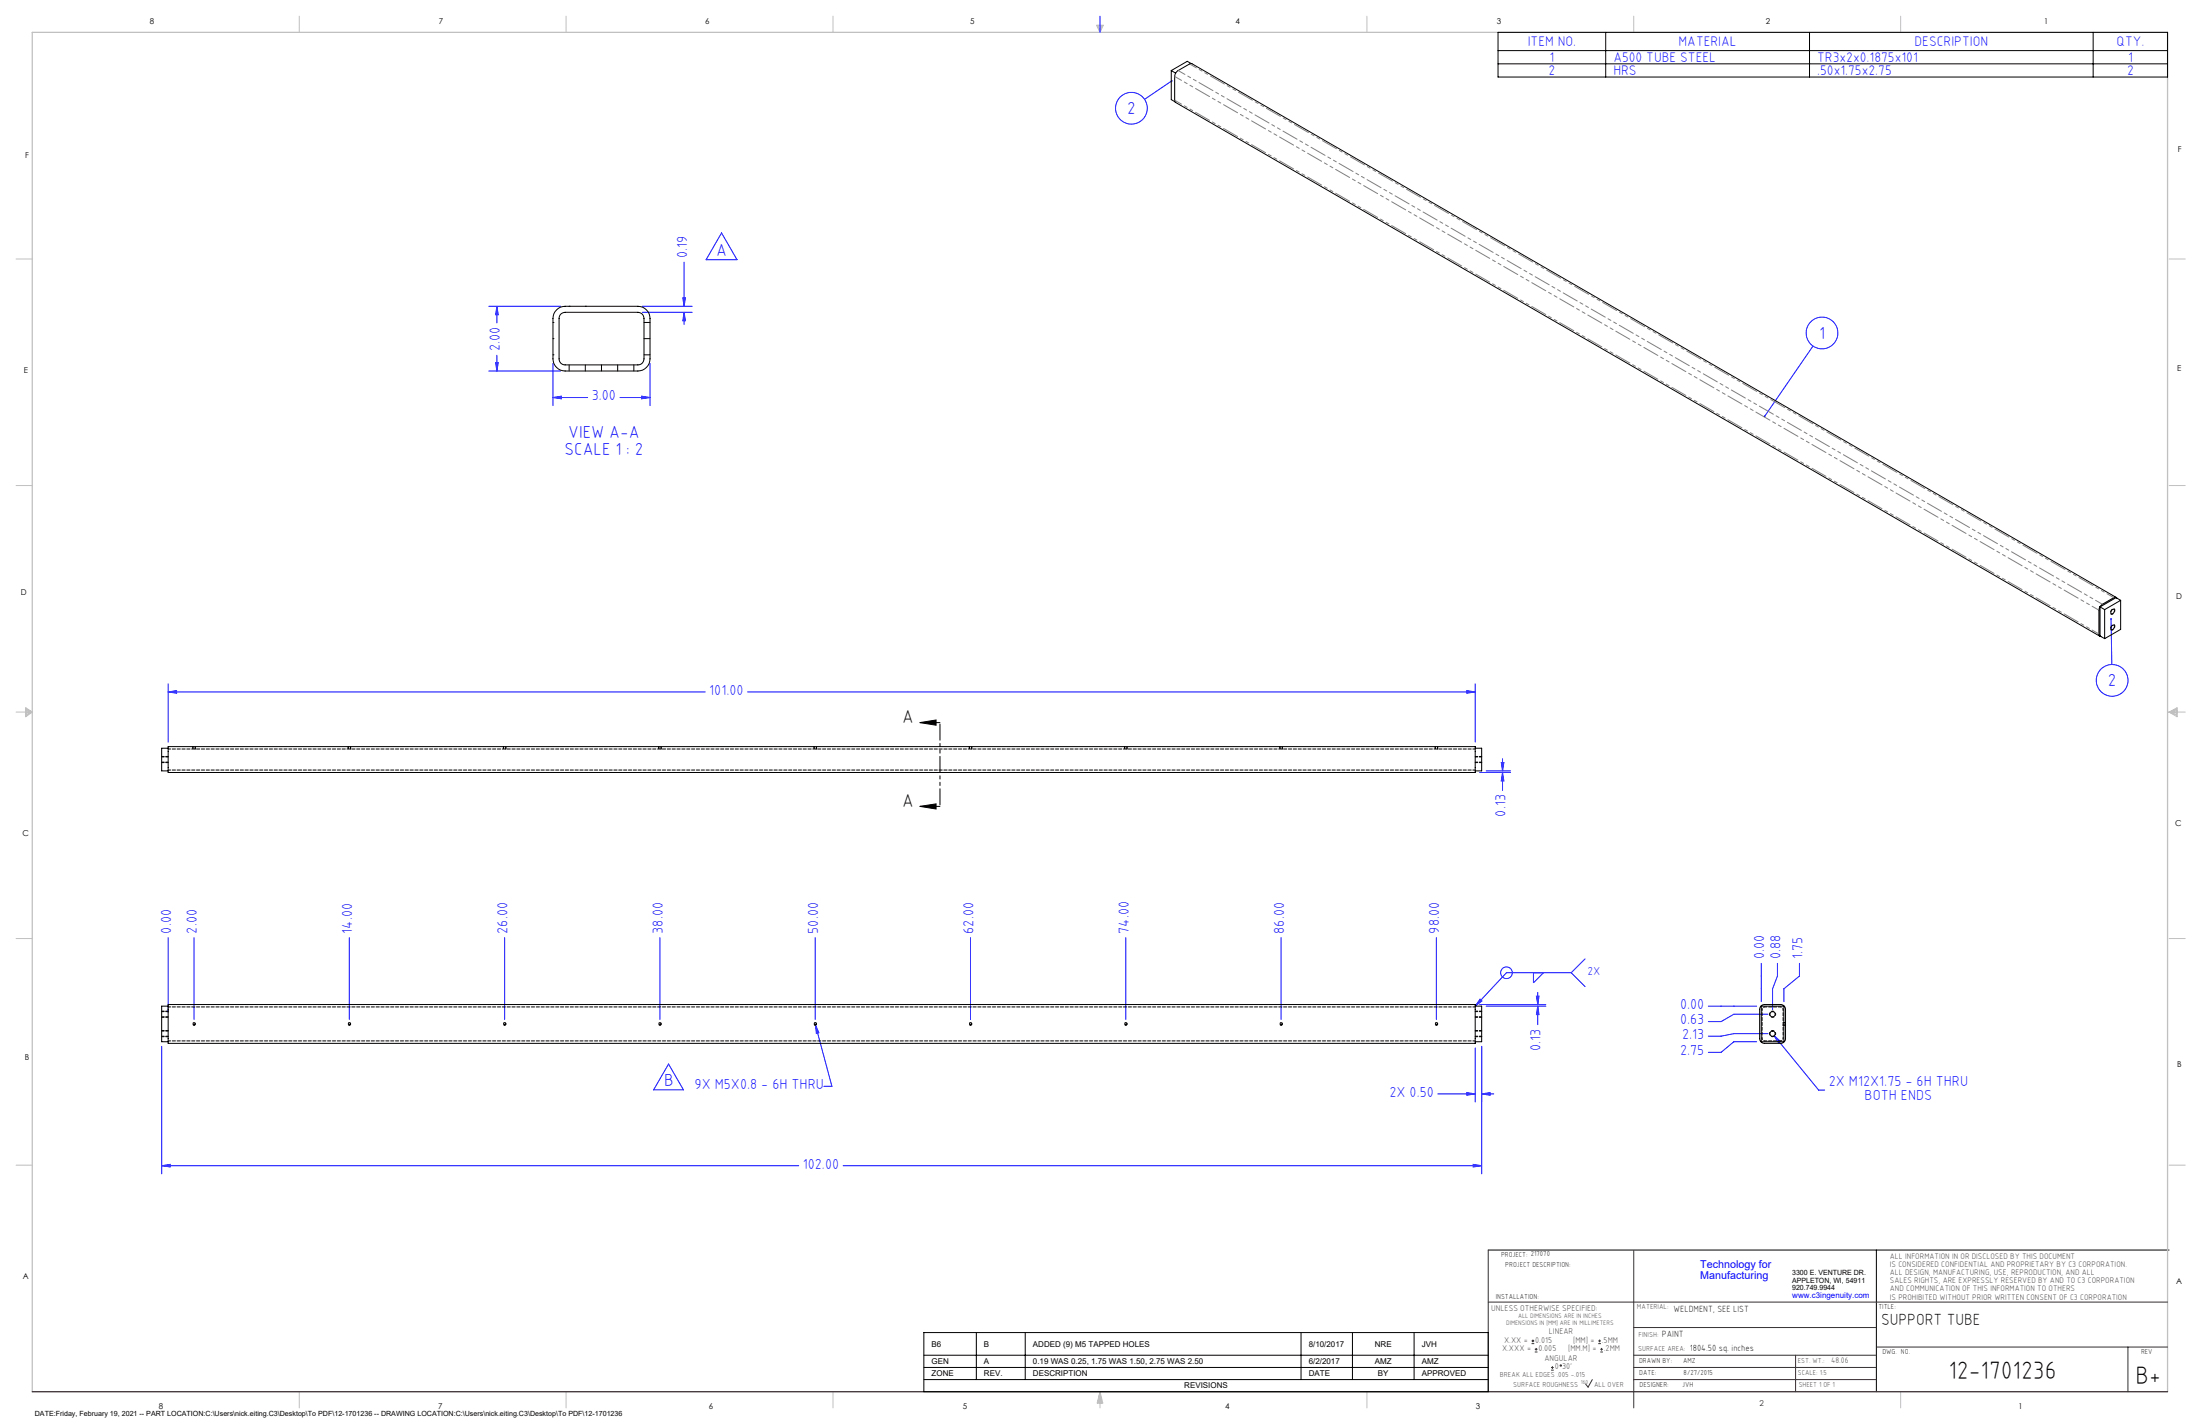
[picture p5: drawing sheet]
<svg xmlns="http://www.w3.org/2000/svg" width="864mm" height="559mm" viewBox="0 0 864 559" stroke-linecap="round" stroke-linejoin="round" font-family="sans-serif">
<g fill="none" stroke="#000" stroke-width=".39">
<path d="M588 12.7h262.9v17.5h-262.9zM588 19.9h262.9M630.3 12.7v17.5M710.3 12.7v17.5M821.7 12.7v17.5M588 25h262.9M361.1 283.6l6.4-1.1v2.1zM361.1 283.6h7.9M361.1 316.4l6.4-.9v2zM361.1 316.4h7.9M584.2 490.5h267.3M736.6 490.5v55.6"/>
<path d="M362.7 522.9h221.5v23.2h-221.5zM362.7 531.8h221.5M362.7 536.6h221.5M383.3 522.9v18.5M402.4 522.9v18.5M510.7 522.9v18.5M530.9 522.9v18.5M555.1 522.9v18.5M362.7 541.4h221.5"/>
</g>
<g fill="none" stroke="#c0c0c0" stroke-width=".39">
<path d="M117.5 6.4v6.3M222.2 6.4v6.3M327 6.4v6.3M430.4 9.9h2.7l-1.3 2.8zM430.9 9.9l.9 2.8M431.2 9.9l.6 2.8M432.1 9.9l-.3 2.8M432.6 9.9l-.8 2.8M536.6 6.4v6.3M641.3 6.4v6.3M746.1 6.4v6.3M6.3 101.6h6.4"/>
<path d="M851.5 101.6h6.3M6.3 190.5h6.4M851.5 190.5h6.3M6.3 279.4h6.4M10.1 277.7l2.6 1.7-2.6 1.9zM10.1 278.2l2.6 1.2M10.1 278.8l2.6 .6M12.7 279.4l-2.6 1.2M12.7 279.4l-2.6 .5M851.5 279.4h6.3M851.5 279.4l3.1 .5M851.5 279.4l3.1 1.2"/>
<path d="M851.5 279.4l3.1-1.7v3.6zM854.6 278.8l-3.1 .6M854.6 278.2l-3.1 1.2M6.3 368.3h6.4M851.5 368.3h6.3M6.3 457.2h6.4M851.5 457.2h6.3M117.5 546.1v6.4M222.2 546.1v6.4M327 546.1v6.4M431.8 546.1v6.4M431.8 546.1l1.1 4.5h-2.2z"/>
<path d="M431.8 546.1l.6 4.5M431.8 546.1l-.9 4.5M431.8 546.1l-.4 4.5M431.8 546.1l.3 4.5M536.6 546.1v6.4M746.1 546.1v6.4"/>
</g>
<path d="M12.7 546.1v-533.4h838.2v533.4" fill="none" stroke="#c0c0c0" stroke-width=".5"/>
<g fill="none" stroke="#00f" stroke-width=".39">
<path d="M431.8 6.4v6.3M460 31.8l-10.7 7.2M283.2 91.4l6.1 10.5h-12.1zM268 116.9h1.1l-.6 3.3zM268.5 102.9v17.3M191.9 120.2h28.2M195.1 120.2v6.5M195.1 139.4v6.2M195.1 120.2l.5 3.3h-1zM252.2 120.2h19.5M252.2 122.6h19.5M268.5 122.6v4.7"/>
<path d="M268.5 122.6l.6 3.3h-1.1zM711.7 135.8l-19 27.6M191.9 145.6h28.2M194.6 142.3h1l-.5 3.3zM217.1 156l3.3-.5v1zM217.1 142.6v16.6M217.1 156h13.6M243.4 156h11.8M251.8 155.5l3.4 .5-3.4 .5zM255.2 142.6v16.6M828.7 242.9l.3 17.9M66 271.5l3.3-.5v1z"/>
<path d="M66 268.4v22.8M66 271.5h210.8M293.4 271.5h285.7M575.8 271l3.3 .5-3.3 .5zM579.1 268.4v22.8M589.3 299.2h1l-.5 3.3zM589.8 297.7v4.8M580.8 303.1h12.2M583.4 302.5h9.6M589.8 303.1v7.1M589.8 303.1l.5 3.4h-1zM66 367.9v29.5"/>
<path d="M76.2 367.9v32.2M137.1 367.9v32.2M198.1 367.9v32.2M259 367.9v32.2M320 367.9v32.2M381 367.9v32.2M441.9 367.9v32.2M502.9 367.9v32.2M563.8 367.9v32.2M622.2 376.3l-5.4 5.4M691.4 378v15.1M697.7 378v5l-1.9 5v8.2"/>
<path d="M706.4 378v5l-6.1 5v5.1M580.8 394.2h26M581 392.1l.7 .7-2.6 2zM583.4 394.8h23.4M601.9 381.7v4l4-4M603.1 390.9h1l-.5 3.3zM603.6 389.4v4.8M603.6 394.8v7.3M603.6 394.8l.5 3.3h-1zM616.8 381.7h-25.4l-12.3 13.1M616.8 381.7l5.4 5.4M670.6 394.8h19"/>
<path d="M694 398h-13.4l-5 2.9h-5M63.5 410.6v50M262.4 417.5l5.9 10.2h-11.7zM320.1 402.2l1.4 3.1-1 .3zM320.1 402.2l6.5 24.1h-3.2M579.1 411.2v21.2M581.6 410.6v50M689.6 408.8h-9l-5 4.2h-5M694 405.6h-13.4l-5 1h-5M696.5 406.4l2.4 2.3-.8 .6zM696.5 406.4l17.4 21.4h2.4M564.4 429.3h14.7"/>
<path d="M575.8 428.8l3.3 .5-3.3 .5zM581.6 429.3l3.3-.5v1zM581.6 429.3h4.8M63.5 457.4l3.3-.5v1zM63.5 457.4h250M331 457.4h250.6M578.3 456.9l3.3 .5-3.3 .5z"/>
<circle cx="444.1" cy="42.5" r="6.2"/>
<circle cx="715.2" cy="130.7" r="6.2"/>
<circle cx="829.1" cy="267" r="6.2"/>
<circle cx="591.4" cy="381.7" r="2.29"/>
</g>
<path d="M584.2 490.5v55.6M641.3 490.7v61.8M584.2 511h266.7M641.3 520.9h95.3M641.3 531.8h95.3M641.3 536.6h95.3M704.8 531.8v14.3M736.6 528.6h114.3M835.3 528.6v17.5M625.1 541.4l-1.7 2.9-1-1.2M641.3 541.4h95.3" fill="none" stroke="#382c30" stroke-width=".39"/>
<path d="M12.7 546.1h838.2" fill="none" stroke="#382c30" stroke-width=".5"/>
<path d="M697 398a1.2 1.2 0 0 0-1.7-1.1 1.2 1.2 0 0 0-.2 2.1 1.2 1.2 0 0 0 1.9-.9v-.1M697 405.6a1.2 1.2 0 0 0-1.7-1.1 1.2 1.2 0 0 0-.2 2.1 1.2 1.2 0 0 0 1.9-.8v-.2" fill="none" stroke="#000" stroke-width=".39" stroke-dasharray="1.3 .6" stroke-dashoffset=".7" stroke-linecap="butt"/>
<path d="M830.2 239.5a.69 .69 0 0 0-.8-.7 .69 .69 0 0 0-.6 .7 .81 .81 0 0 0-.4 .9 .81 .81 0 0 0 .8 .6l.6-.5 .4-1M830.2 245.7a.69 .69 0 0 0-.8-.7 .69 .69 0 0 0-.6 .7 .81 .81 0 0 0-.4 .9 .81 .81 0 0 0 .8 .6l.6-.4 .4-1.1" fill="none" stroke="#000" stroke-width=".39" stroke-dasharray="1.3 .6" stroke-dashoffset=".5" stroke-linecap="butt"/>
<path d="M76.7 401.8a.5 .5 0 0 0-.7-.4 .5 .5 0 0 0-.1 .8 .5 .5 0 0 0 .8-.3v-.1M137.6 401.8a.5 .5 0 0 0-.7-.4 .5 .5 0 0 0-.1 .8 .5 .5 0 0 0 .8-.3v-.1M198.6 401.8a.5 .5 0 0 0-.7-.4 .5 .5 0 0 0-.1 .8 .5 .5 0 0 0 .8-.3v-.1M259.6 401.8a.5 .5 0 0 0-.8-.4 .5 .5 0 0 0 0 .8 .5 .5 0 0 0 .8-.3v-.1M320.5 401.8a.5 .5 0 0 0-.7-.4 .5 .5 0 0 0-.1 .8 .5 .5 0 0 0 .8-.3v-.1M381.5 401.8a.5 .5 0 0 0-.7-.4 .5 .5 0 0 0-.1 .8 .5 .5 0 0 0 .8-.3v-.1M442.4 401.8a.5 .5 0 0 0-.7-.4 .5 .5 0 0 0-.1 .8 .5 .5 0 0 0 .8-.3v-.1M503.4 401.8a.5 .5 0 0 0-.7-.4 .5 .5 0 0 0-.1 .8 .5 .5 0 0 0 .8-.3v-.1M564.4 401.8a.5 .5 0 0 0-.8-.4 .5 .5 0 0 0 0 .8 .5 .5 0 0 0 .8-.3v-.1" fill="none" stroke="#000" stroke-width=".39" stroke-dasharray="1.3 .6" stroke-linecap="butt"/>
<g fill="none" stroke="#000" stroke-width=".39" stroke-dasharray="1.3 .6" stroke-dashoffset=".5">
<path d="M75.7 293v.9M76.7 293.9v-.9M136.6 293v.9M137.6 293.9v-.9M197.6 293v.9M198.6 293.9v-.9M258.6 293v.9M259.6 293.9v-.9M319.5 293v.9M320.5 293.9v-.9M380.5 293v.9M381.5 293.9v-.9"/>
<path d="M441.4 293v.9M442.4 293.9v-.9M502.4 293v.9M503.4 293.9v-.9M563.4 293v.9M564.4 293.9v-.9M700 402.3h.9M700.9 401.3h-.9"/>
</g>
<path d="M63.5 299.3h2.5M66 296.9h-2.5M579.1 299.3h2.5M581.6 296.9h-2.5M63.5 399.2h2.5M66 396.8h-2.5M579.1 399.2h2.5M581.6 396.8h-2.5M63.5 406.8h2.5M66 404.4h-2.5M579.1 406.8h2.5M581.6 404.4h-2.5" fill="none" stroke="#000" stroke-width=".39" stroke-dasharray="1.3 .6" stroke-dashoffset=".3"/>
<path d="M369 283.5v32.9" fill="none" stroke="#000" stroke-width=".39" stroke-dasharray="6.3 1.3 1.3 1.3 1.3 1.3" stroke-dashoffset="-.6"/>
<g fill="#00f">
<path d="M581 392.1l.7 .7-2.6 2z"/>
<path d="M692.5 163.1v.6a.34 .34 0 0 0 .5-.3 .34 .34 0 0 0-.5-.3zM828.4 242.6a.34 .34 0 0 0 0 .6 .34 .34 0 0 0 .6-.2 .34 .34 0 0 0-.3-.4v.3v-.3zM459.7 31.5a.34 .34 0 0 0 0 .5 .34 .34 0 0 0 .5 0 .34 .34 0 0 0 0-.5l-.2 .3 .2-.3z"/>
<path d="M217.1 156l3.3-.5v1zM251.8 155.5l3.4 .5-3.4 .5z"/>
<path d="M194.6 142.3h1l-.5 3.3zM195.1 120.2l.5 3.3h-1z"/>
<path d="M268 116.9h1.1l-.6 3.3zM268.5 122.6l.6 3.3h-1.1z"/>
</g>
<path d="M361.1 283.6l6.4-1.1v2.1zM361.1 316.4l6.4-.9v2z" fill="#000"/>
<g fill="#00f">
<path d="M575.8 271l3.3 .5-3.3 .5zM66 271.5l3.3-.5v1z"/>
<path d="M578.3 456.9l3.3 .5-3.3 .5zM63.5 457.4l3.3-.5v1z"/>
<path d="M320.1 402.2l.4 3.4 1-.3zM696.5 406.4l1.6 2.9 .8-.6z"/>
<path d="M581.6 429.3l3.3-.5v1zM575.8 428.8l3.3 .5-3.3 .5z"/>
<path d="M603.6 394.8l.5 3.3h-1zM603.1 390.9h1l-.5 3.3z"/>
<path d="M589.3 299.2h1l-.5 3.3zM589.8 303.1l.5 3.4h-1z"/>
</g>
<g fill="none" stroke="#000" stroke-width=".39">
<path d="M459.8 27.7l1.7 1M459.8 27.7v11.4l1.5 .9M467.5 24.9l-1.4-.8-6.3 3.6M217.1 126.5h.1M217.1 132.9h.1M217.1 139.2h.1M218.5 121.6a4.5 4.5 0 0 1 3.3-1.4h28.6a4.8 4.8 0 0 1 4.8 4.8v15.8a4.8 4.8 0 0 1-4.8 4.8h-28.6a4.8 4.8 0 0 1-4.7-4.8v-15.8a4.5 4.5 0 0 1 1.4-3.4zM220.1 123.3l1.7-.7h28.6a2.41 2.41 0 0 1 2.4 2.4v15.8a2.35 2.35 0 0 1-2.4 2.4h-28.6a2.29 2.29 0 0 1-2.3-2.4v-15.8zM223.4 120.2h.1M229.8 120.2h.1M252.8 126.5h2.4M252.8 132.9h2.4"/>
<path d="M252.8 139.2h2.4M223.4 143.2v2.4M229.8 143.2v2.4M236.1 143.2v2.4M242.5 143.2v2.4M248.8 143.2v2.4M824.4 238.2l1.8 1M824.4 238.2v11.4l1.8 1M826.2 239.2v11.4M829.1 239.3a.59 .59 0 0 1 .9-.1 .59 .59 0 0 1-.1 .9 .68 .68 0 0 1-.5 .8 .68 .68 0 0 1-.8-.4zM830.7 234.5l-362.8-209.5h-.7l-4.7 2.7a3 3 0 0 0-1.4 2.3l.2 10.1 363 209.6M831 234.7l-1-.3-4.7 2.7a2.88 2.88 0 0 0-1.4 2.4v9.3l.2 .7 .6 .3"/>
<path d="M832.4 235.6l-1.7-1.1-6.3 3.7M832.4 235.6l-6.2 3.6M832.4 235.6v11.4l-6.2 3.6M828.9 245.7a.61 .61 0 0 1 1-.4 .61 .61 0 0 1 0 1 .69 .69 0 0 1-.5 .8 .69 .69 0 0 1-.8-.4zM66 293h513.1v10.1h-513.1zM66 293.6h-2.5v8.9h2.5M579.1 293.6h2.5v8.9h-2.5M66 394.2h513.1v15.2h-513.1zM66 394.8h-2.5v14h2.5M579.1 394.8h2.5v14h-2.5M691.3 394.8l1.3-.6h6.4a1.93 1.93 0 0 1 1.9 1.9v11.4a1.93 1.93 0 0 1-1.9 1.9h-6.4a1.87 1.87 0 0 1-1.9-1.9v-11.4zM691.4 394.8h8.9v14h-8.9z"/>
<circle cx="695.8" cy="398" r="1.03"/>
<circle cx="695.8" cy="405.6" r="1.03"/>
</g>
<g fill="none" stroke="#000" stroke-width=".39" stroke-dasharray="1.3 .6" stroke-dashoffset=".3">
<path d="M63.5 299.1h2.5M66 297h-2.5M579.1 293.9h-513.1M579.1 299.1h2.5M581.6 297h-2.5M579.1 302.2h-513.1M63.5 399h2.5M66 397h-2.5M579.1 395.1h-513.1M579.1 399h2.5M581.6 397h-2.5M699 395.1h-6.4"/>
<path d="M63.5 406.6h2.5M66 404.6h-2.5M76.2 402.2a.42 .42 0 0 0 .4-.6 .42 .42 0 0 0-.7-.1 .42 .42 0 0 0 .1 .7h.2M137.1 402.2a.42 .42 0 0 0 .4-.6 .42 .42 0 0 0-.7-.1 .42 .42 0 0 0 .2 .7h.1M198.1 402.2a.42 .42 0 0 0 .4-.6 .42 .42 0 0 0-.7-.1 .42 .42 0 0 0 .1 .7h.2M259.1 402.2a.42 .42 0 0 0 .4-.6 .42 .42 0 0 0-.7-.1 .42 .42 0 0 0 .1 .7h.2M320 402.2a.42 .42 0 0 0 .4-.6 .42 .42 0 0 0-.7-.1 .42 .42 0 0 0 .2 .7h.1M381 402.2a.42 .42 0 0 0 .4-.6 .42 .42 0 0 0-.7-.1 .42 .42 0 0 0 .1 .7h.2M441.9 402.2a.42 .42 0 0 0 .4-.6 .42 .42 0 0 0-.7-.1 .42 .42 0 0 0 .2 .7h.1M502.9 402.2a.42 .42 0 0 0 .4-.6 .42 .42 0 0 0-.7-.1 .42 .42 0 0 0 .1 .7h.2M563.9 402.2a.42 .42 0 0 0 .4-.6 .42 .42 0 0 0-.7-.1 .42 .42 0 0 0 .1 .7h.2M579.1 408.5h-513.1"/>
<path d="M579.1 406.6h2.5M581.6 404.6h-2.5M692.6 408.5h6.4"/>
</g>
<g fill="none" stroke="#000" stroke-width=".39" stroke-dasharray="1.3 .6" stroke-dashoffset=".5">
<path d="M75.8 293v.9M76.6 293.9v-.9M136.7 293v.9M137.6 293.9v-.9M197.7 293v.9M198.5 293.9v-.9M258.6 293v.9M259.5 293.9v-.9M319.6 293v.9M320.4 293.9v-.9M380.6 293v.9M381.4 293.9v-.9"/>
<path d="M441.5 293v.9M442.4 293.9v-.9M502.5 293v.9M503.3 293.9v-.9M563.4 293v.9M564.3 293.9v-.9M700 402.2h.9M700.9 401.4h-.9"/>
</g>
<path d="M692.6 395.1l-.6 .3-.3 .7M700 396.1l-.3-.7-.7-.3M691.7 407.5l.3 .7 .6 .3M699 408.5l.7-.3 .3-.7" fill="none" stroke="#000" stroke-width=".39" stroke-dasharray="1.3 .6" stroke-dashoffset=".7"/>
<path d="M691.7 396.1v11.4M700 407.5v-11.4" fill="none" stroke="#000" stroke-width=".39" stroke-dasharray="1.3 .6" stroke-dashoffset=".6"/>
<path d="M823.9 239.5l-362.8-209.5M825.3 237.1l-362.8-209.4M829.8 234.5l-362.8-209.4M823.9 248.8l-362.8-209.5" fill="none" stroke="#808080" stroke-width=".39" stroke-dasharray="6.3 1.3 1.3 1.3 1.3 1.3" stroke-dashoffset="3.3"/>
<g fill="none" stroke="#382c30" stroke-width=".39">
<path d="M601.2 527.3h1.1M601.2 526.2h1.1M601.7 525.7v1M602.5 530.5h1M602.5 529.5h1M603 529v1M608.9 537.7h1M608.9 536.6h1M609.4 536.1v1.1M627.4 527.3h1M627.4 526.2h1M627.9 525.7v1"/>
<path d="M628.2 530.5h1M628.2 529.5h1M628.7 529v1"/>
<circle cx="612.7" cy="535.9" r=".27"/>
</g>
<g font-size="9.9">
<text x="764.9" y="541.1">12-1701236</text>
<text x="838.3" y="543.2">B+</text>
</g>
<g font-size="7.3">
<text x="354.2" y="283.9">A</text>
<text x="354.2" y="316.8">A</text>
</g>
<g font-size="6.8" fill="#00f">
<text x="442.5" y="44.7">2</text>
<text x="281.1" y="100.5">A</text>
<text x="714.1" y="132.9">1</text>
<text x="223" y="171.8">VIEW A-A</text>
<text x="221.6" y="178.6">SCALE 1 : 2</text>
<text x="827.5" y="269.2">2</text>
<text x="260.7" y="426.3">B</text>
</g>
<text font-size="6.3" x="738.4" y="519.9">SUPPORT TUBE</text>
<g font-size="5.7" fill="#00f">
<text x="269.7" y="101.3" transform="rotate(-90 269.7 101.3)">0.19</text>
<text x="196.2" y="137.8" transform="rotate(-90 196.2 137.8)">2.00</text>
<text x="232.3" y="157.1">3.00</text>
<text x="278.4" y="272.6">101.00</text>
<text x="591" y="320.4" transform="rotate(-90 591 320.4)">0.13</text>
<text x="67.2" y="366.3" transform="rotate(-90 67.2 366.3)">0.00</text>
<text x="77.3" y="366.3" transform="rotate(-90 77.3 366.3)">2.00</text>
<text x="138.3" y="366.3" transform="rotate(-90 138.3 366.3)">14.00</text>
<text x="199.2" y="366.3" transform="rotate(-90 199.2 366.3)">26.00</text>
<text x="260.2" y="366.3" transform="rotate(-90 260.2 366.3)">38.00</text>
<text x="321.2" y="366.3" transform="rotate(-90 321.2 366.3)">50.00</text>
<text x="382.1" y="366.3" transform="rotate(-90 382.1 366.3)">62.00</text>
<text x="443.1" y="366.3" transform="rotate(-90 443.1 366.3)">74.00</text>
<text x="504" y="366.3" transform="rotate(-90 504 366.3)">86.00</text>
<text x="565" y="366.3" transform="rotate(-90 565 366.3)">98.00</text>
<text x="692.5" y="376.4" transform="rotate(-90 692.5 376.4)">0.00</text>
<text x="698.9" y="376.4" transform="rotate(-90 698.9 376.4)">0.88</text>
<text x="707.5" y="376.4" transform="rotate(-90 707.5 376.4)">1.75</text>
<text x="659.5" y="395.9">0.00</text>
<text x="659.5" y="402">0.63</text>
<text x="660.3" y="407.7">2.13</text>
<text x="604.8" y="412.4" transform="rotate(-90 604.8 412.4)">0.13</text>
<text x="659.5" y="414.1">2.75</text>
<text x="272.7" y="427.4">9X M5X0.8 - 6H THRU</text>
<text x="545.4" y="430.4">2X 0.50</text>
<text x="717.9" y="426.1">2X M12X1.75 - 6H THRU</text>
<text x="732" y="431.7">BOTH ENDS</text>
<text x="315.1" y="458.6">102.00</text>
</g>
<g font-size="5.4" fill="#00f">
<text x="599.7" y="18.1">ITEM NO.</text>
<text x="658.9" y="18.1">MATERIAL</text>
<text x="751.6" y="18.1">DESCRIPTION</text>
<text x="830.8" y="18.1">QTY.</text>
<text x="607.9" y="29.4">2</text>
<text x="608.2" y="24.3">1</text>
<text x="633.3" y="24.3">A500 TUBE STEEL</text>
<text x="633.3" y="29.4">HRS</text>
<text x="713.3" y="24.3">TR3x2x0.1875x101</text>
<text x="713.3" y="29.4">.50x1.75x2.75</text>
<text x="835" y="29.4">2</text>
<text x="835.3" y="24.3">1</text>
</g>
<text font-size="4.5" fill="#00f" x="623.2" y="382.6">2X</text>
<g font-size="4.2" fill="#00f">
<text x="667.4" y="497.7">Technology for</text>
<text x="667.4" y="502">Manufacturing</text>
</g>
<g font-size="3.5">
<text x="657" y="514.9">WELDMENT, SEE LIST</text>
<text x="652.4" y="524.7">PAINT</text>
<text x="663.3" y="530.1">1804.50 sq. inches</text>
</g>
<g font-size="3.3" fill="#382c30">
<text x="585.4" y="514.4">UNLESS OTHERWISE SPECIFIED:</text>
<text x="590.4" y="526.8">X.XX =</text>
<text x="602.6" y="526.8">0.015</text>
<text x="608" y="523.6">LINEAR</text>
<text x="617.5" y="526.8">[MM] =</text>
<text x="628.8" y="526.8">.5MM</text>
<text x="589.6" y="530.1">X.XXX =</text>
<text x="603.9" y="530.1">0.005</text>
<text x="606.3" y="534">ANGULAR</text>
<text x="615.5" y="530.1">[MM.M] =</text>
<text x="629.6" y="530.1">.2MM</text>
<text x="610.3" y="537.3">0</text>
<text x="613.2" y="537.3">30'</text>
</g>
<g font-size="3.2">
<text x="58.8" y="9.6">8</text>
<text x="172.3" y="9.5">7</text>
<text x="276.8" y="9.5">6</text>
<text x="380.9" y="9.6">5</text>
<text x="485" y="9.5">4</text>
<text x="587.5" y="9.5">3</text>
<text x="693.1" y="9.5">2</text>
<text x="802.4" y="9.5">1</text>
<text x="854.9" y="59.8">F</text>
<text x="9.9" y="62">F</text>
<text x="9.3" y="146.5">E</text>
<text x="854.7" y="145.5">E</text>
<text x="8.2" y="233.6">D</text>
<text x="854.3" y="234.9">D</text>
<text x="8.9" y="328.1">C</text>
<text x="853.9" y="324.1">C</text>
<text x="9.7" y="415.8">B</text>
<text x="854.6" y="418.6">B</text>
<text x="9" y="502">A</text>
<text x="854.3" y="503.9">A</text>
<text x="62.3" y="552.9">8</text>
<text x="172" y="552.9">7</text>
<text x="278.3" y="552.9">6</text>
<text x="377.9" y="552.8">5</text>
<text x="481" y="552.8">4</text>
<text x="579.3" y="552.8">3</text>
<text x="792.4" y="552.8">1</text>
</g>
<g font-size="3.2" fill="#382c30">
<text x="741.9" y="494.1">ALL INFORMATION IN OR DISCLOSED BY THIS DOCUMENT</text>
<text x="741.9" y="497.3">IS CONSIDERED CONFIDENTIAL AND PROPRIETARY BY C3 CORPORATION.</text>
<text x="741.9" y="500.4">ALL DESIGN, MANUFACTURING, USE, REPRODUCTION, AND ALL</text>
<text x="741.9" y="503.6">SALES RIGHTS, ARE EXPRESSLY RESERVED BY AND TO C3 CORPORATION</text>
<text x="741.9" y="506.8">AND COMMUNICATION OF THIS INFORMATION TO OTHERS</text>
<text x="741.9" y="510">IS PROHIBITED WITHOUT PRIOR WRITTEN CONSENT OF C3 CORPORATION</text>
<text x="718.8" y="534.7">48.06</text>
<text x="690.7" y="551.6">2</text>
</g>
<text font-size="3.1" fill="#00f" x="703.5" y="509.2">www.c3ingenuity.com</text>
<g font-size="3.1">
<text x="365.7" y="528.4">B6</text>
<text x="386.3" y="528.4">B</text>
<text x="405.5" y="528.4">ADDED (9) M5 TAPPED HOLES</text>
<text x="513.7" y="528.4">8/10/2017</text>
<text x="539.7" y="528.4">NRE</text>
<text x="558.1" y="528.4">JVH</text>
<text x="365.7" y="535.3">GEN</text>
<text x="386.3" y="535.3">A</text>
<text x="405.5" y="535.3">0.19 WAS 0.25, 1.75 WAS 1.50, 2.75 WAS 2.50</text>
<text x="513.7" y="535.3">6/2/2017</text>
<text x="539.7" y="535.3">AMZ</text>
<text x="558.1" y="535.3">AMZ</text>
<text x="365.7" y="540">ZONE</text>
<text x="386.3" y="540">REV.</text>
<text x="405.5" y="540">DESCRIPTION</text>
<text x="464.9" y="544.8">REVISIONS</text>
<text x="513.7" y="540">DATE</text>
<text x="540.9" y="540">BY</text>
<text x="558.1" y="540">APPROVED</text>
</g>
<g font-size="2.8">
<text x="589.2" y="493.3">PROJECT: 217070</text>
<text x="590.9" y="497.3">PROJECT DESCRIPTION:</text>
<text x="703.5" y="500.5">3300 E. VENTURE DR.</text>
<text x="703.5" y="503.3">APPLETON, WI, 54911</text>
<text x="587.1" y="509.6">INSTALLATION:</text>
<text x="703.5" y="506.2">920.749.9944</text>
<text x="737.3" y="513.8">TITLE:</text>
<text x="738.9" y="531.5">DWG. NO.</text>
<text x="840.5" y="531.3">REV</text>
<text x="643.4" y="534.9">DRAWN BY:</text>
<text x="643.5" y="539.7">DATE:</text>
<text x="660.7" y="534.7">AMZ</text>
<text x="660.9" y="539.6">8/27/2015</text>
<text x="643.6" y="544.4">DESIGNER:</text>
<text x="660.3" y="544.3">JVH</text>
<text x="13.7" y="555.5">DATE:Friday, February 19, 2021 -- PART LOCATION:C:\Users\nick.eiting.C3\Desktop\To PDF\12-1701236 -- DRAWING LOCATION:C:\Users\nick.eiting.C3\Desktop\To PDF\12-1701236</text>
</g>
<g font-size="2.8" fill="#382c30">
<text x="642.6" y="513.8">MATERIAL:</text>
<text x="643.2" y="524.8">FINISH:</text>
<text x="643.1" y="530.1">SURFACE AREA:</text>
<text x="705.7" y="534.7">EST. WT.:</text>
<text x="705.7" y="539.7">SCALE: 1:5</text>
<text x="588.8" y="540.5">BREAK ALL EDGES .005 -.015</text>
<text x="594" y="544.2">SURFACE ROUGHNESS</text>
<text x="625.8" y="544.2">ALL OVER</text>
<text x="706.1" y="544.4">SHEET 1 OF 1</text>
</g>
<g font-size="2.5" fill="#382c30">
<text x="591.2" y="520.1">DIMENSIONS IN [MM] ARE IN MILLIMETERS</text>
<text x="595.9" y="517.3">ALL DIMENSIONS ARE IN INCHES</text>
</g>
<text font-size="2.2" fill="#382c30" x="620.6" y="542.9">160</text>
</svg>
